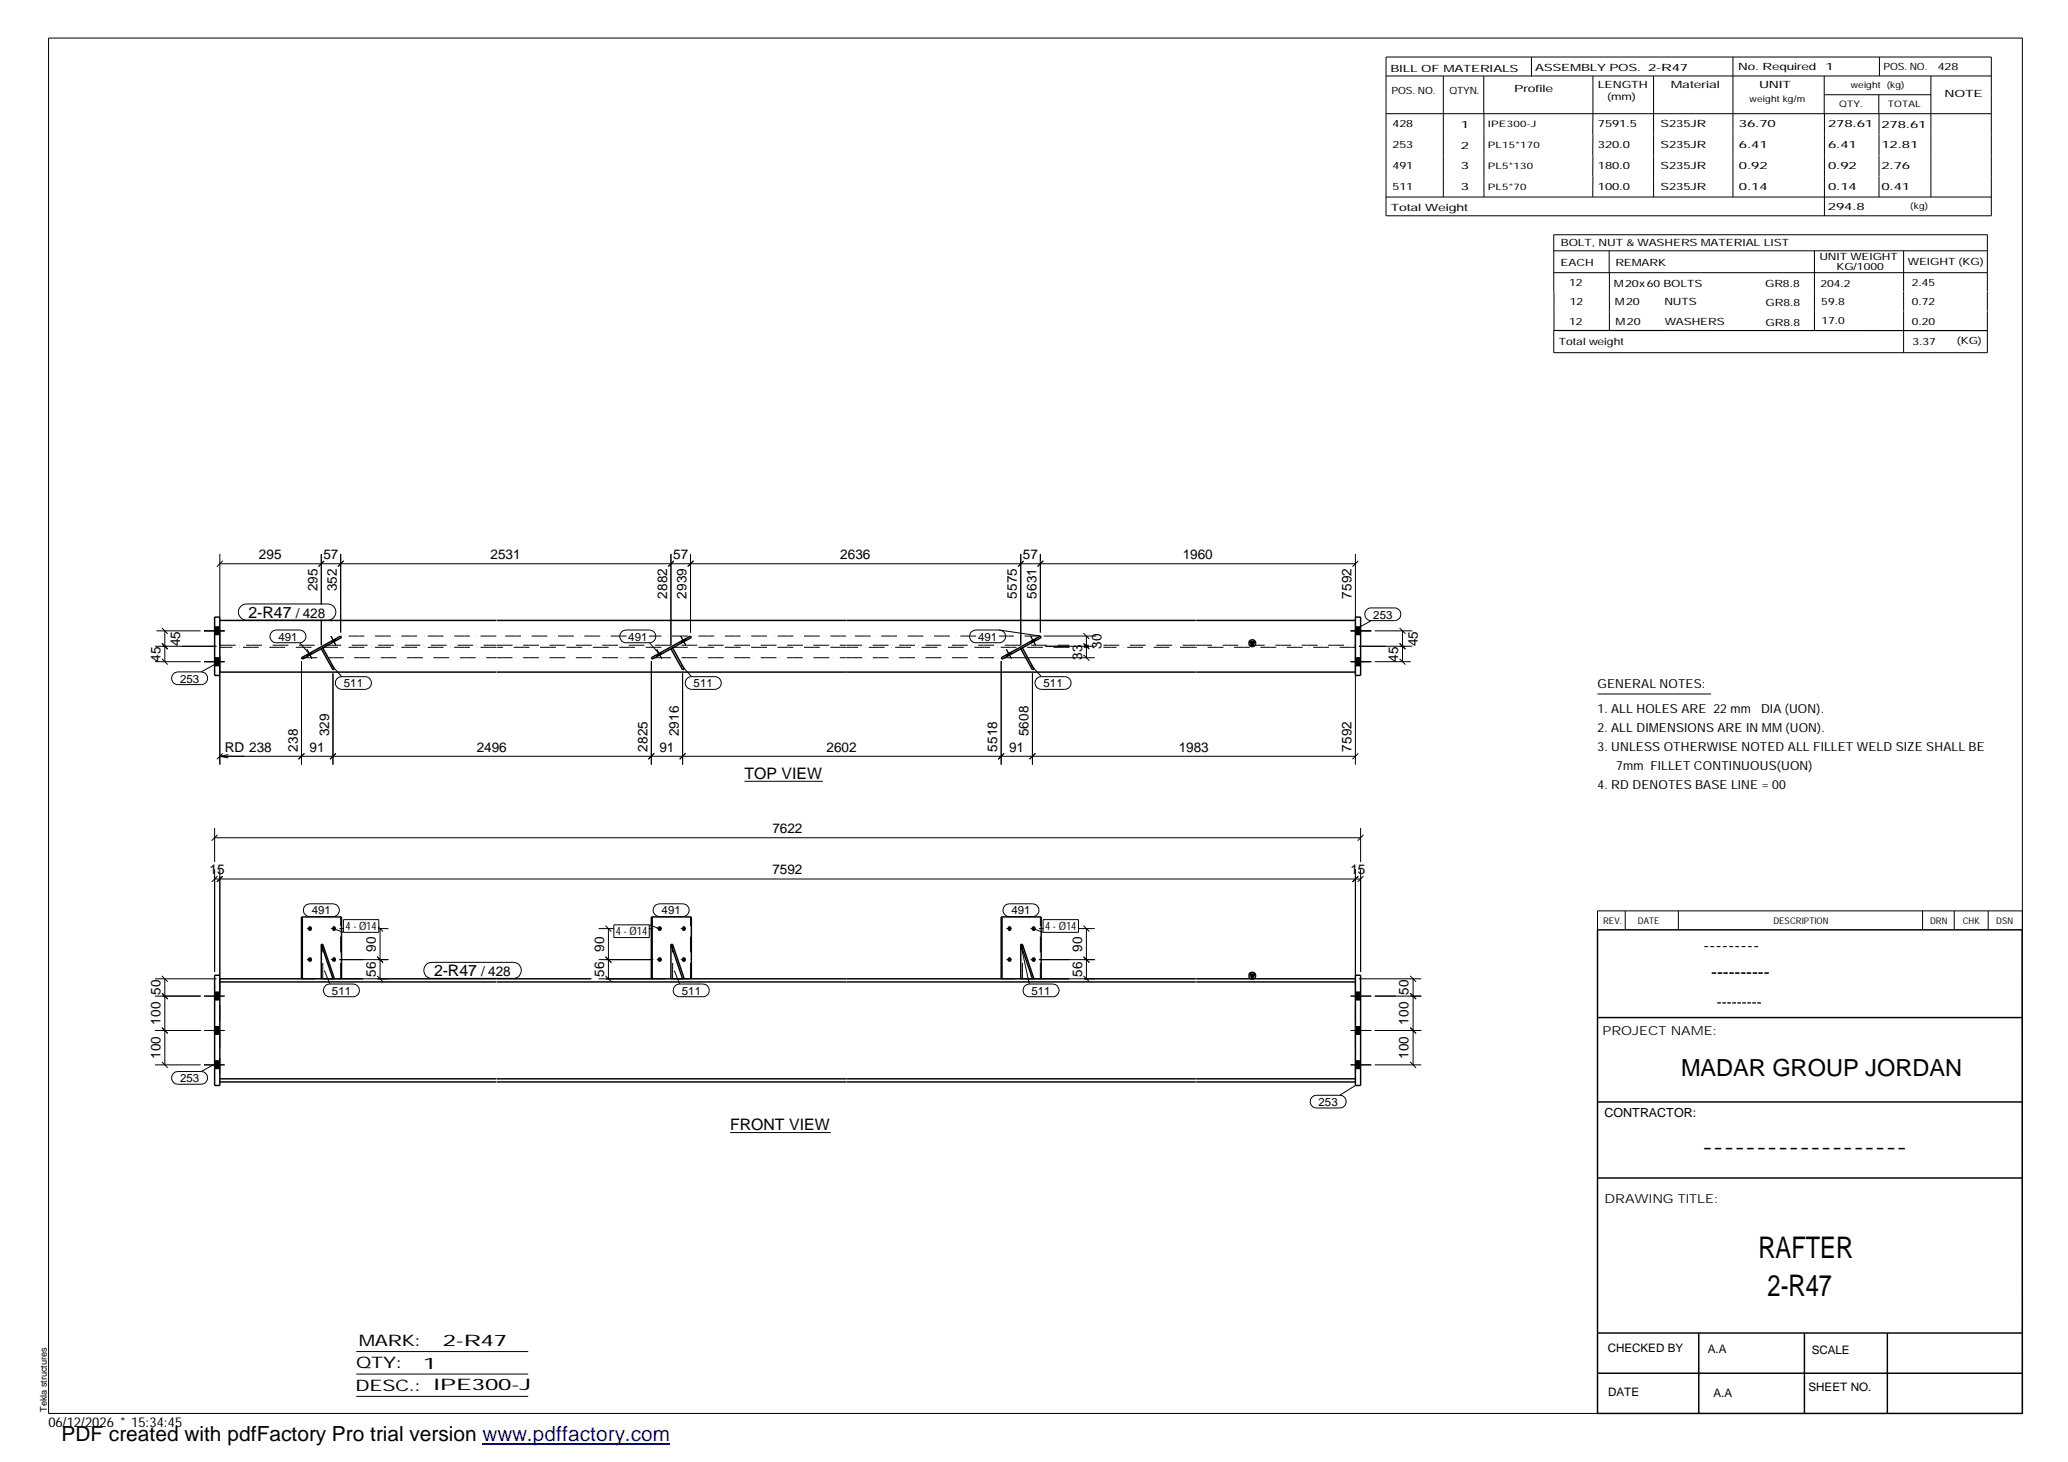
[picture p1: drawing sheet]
<svg xmlns="http://www.w3.org/2000/svg" width="420mm" height="297mm" viewBox="0 0 420 297" stroke-linecap="round" stroke-linejoin="round" font-family="sans-serif">
<g fill="none" stroke="#000" stroke-width=".2">
<path d="M9.9 7.7h401v279.5h-401zM281.6 11.6h123v32.2h-123zM281.6 15.4h123M293.2 15.4v24.6M301.5 15.4v7.7M311.1 11.6v3.9M323.6 15.4v16.2M336 15.4v24.6M352.1 11.6v28.4M370.6 15.4v7.7M370.7 19.2h21.6M381.7 19.2v3.9"/>
<path d="M381.8 11.6v3.8M392.3 15.4v24.6M281.6 23.1h123M301.5 23.1v16.9M323.6 31.6v4.2M323.6 35.8v4.2M370.7 23.1v20.7M381.8 23.1v16.9M281.6 40h123M315.7 55.4h88.1M315.7 51h88.1M315.7 59.3v7.8"/>
<path d="M326.9 51v4.4M327 55.4v11.8M368.6 51v16.2M386.8 51v8.2M386.8 59.3v3.8M403.8 59.2v-11.5h-88.1v11.6M403.8 59.3v3.8M386.8 63.2v8.5M403.8 63.2v8.5h-88.1v-4.5h88.1M44.7 112.6v12.8M44.7 114.5h230.7M45.3 113.9l-1.2 1.2"/>
<path d="M65.3 112.6v10.2M65.9 113.9l-1.2 1.2M68.7 115l1.1-1.1-1.2 1.2M69.2 112.6v15.9M136.3 112.6v18.5M136.9 114l-1.2 1.1M136.9 113.9l-1.1 1.1M140.3 112.6v15.9M140.9 113.9l-1.2 1.2M207.4 112.6v18.5M207.9 114l-1.1 1.1M208 113.9l-1.1 1.1"/>
<path d="M211.4 112.6v15.9M212 113.9l-1.2 1.2M275.4 112.6v12.8M276 113.9l-1.2 1.2M31.5 134.4h9.3M31.5 131.3h12.5M31.8 128.2h9M32.9 133.8l1.2 1.2M32.9 130.7l1.2 1.2M32.9 127.6l1.2 1.2M33.5 128.2v6.2M35.2 136.9l1-.4h4.7a1.29 1.29 0 0 1 1.3 1.3 1.29 1.29 0 0 1-1.3 1.3h-4.7a1.3 1.3 0 0 1-1.2-.8 1.3 1.3 0 0 1 .2-1.4z"/>
<path d="M41.4 134.4h4.2M41.4 128.2h4.2M43.6 135.2h1.1M43.6 133.7h1.1M43.6 128.9h1.1M43.6 127.4h1.1M43.9 134.9l-3 1.6M44.7 137.2v18.1M48.9 123.2l.5-.4 .7-.1h16.5a1.65 1.65 0 0 1 1.6 1.7 1.65 1.65 0 0 1-1.6 1.6h-16.5a1.65 1.65 0 0 1-1.6-1 1.65 1.65 0 0 1 .4-1.8zM55.4 128.2l.7-.2h4.8a1.29 1.29 0 0 1 1.3 1.3 1.29 1.29 0 0 1-1.3 1.3h-4.8a1.3 1.3 0 0 1-1.2-.9 1.3 1.3 0 0 1 .5-1.5zM60.9 130.6l2 2.4M61.3 134.3v21"/>
<path d="M62.4 131.9l1 1.9M62.4 133l.1 .3M63.2 132.5l.2 .3M65.3 125.9v5.2M67.2 129.2l1 1.9M67.3 130.3l.1 .3M67.4 135.1l2 2.4M67.6 136.8v18.5M68.1 129.8l.2 .3M68.5 137.8l.7-.3h5a1.29 1.29 0 0 1 1.3 1.3 1.29 1.29 0 0 1-1.3 1.3h-4.8a1.31 1.31 0 0 1-1.2-.9 1.31 1.31 0 0 1 .3-1.4zM126.3 128.4l.9-.4h4.8a1.29 1.29 0 0 1 1.2 1.3 1.29 1.29 0 0 1-1.2 1.3h-4.8a1.31 1.31 0 0 1-1.2-.8 1.31 1.31 0 0 1 .3-1.4zM132 130.6l2 2.4"/>
<path d="M132.3 134.3v21M133.4 131.9l1.1 1.9M133.4 133l.2 .3M134.3 132.5l.2 .3M138.3 129.2l1 1.9M138.3 130.3l.2 .3M138.4 135.1l2.1 2.4M138.7 136.8v18.5M139.2 129.8l.2 .3M139.6 137.8l.7-.3h4.9a1.29 1.29 0 0 1 1.3 1.3 1.29 1.29 0 0 1-1.3 1.3h-4.7a1.31 1.31 0 0 1-1.2-.9 1.31 1.31 0 0 1 .3-1.4zM197.4 128.4l.9-.4h4.7a1.29 1.29 0 0 1 1.3 1.3 1.29 1.29 0 0 1-1.3 1.3h-4.7a1.31 1.31 0 0 1-1.2-.8 1.31 1.31 0 0 1 .3-1.4zM203 128l8.4 1.2"/>
<path d="M203.4 134.3v21M204.1 133.6h18.3M204.5 131.9l1 1.9M204.5 133l.2 .3M205.4 132.5l.1 .3M209.4 129.2l1 1.9M209.4 130.3l.2 .3M209.5 135.1l2.1 2.4M209.8 136.8v18.5M210.3 129.8l.1 .3M210.7 137.8l.6-.3h5a1.29 1.29 0 0 1 1.3 1.3 1.29 1.29 0 0 1-1.3 1.3h-4.7a1.33 1.33 0 0 1-1.2-.9 1.33 1.33 0 0 1 .3-1.4zM212 129.2h10.7"/>
<path d="M212.4 131.3h10.3M220.1 133l1.2 1.2M220.1 130.7l1.2 1.2M220.1 128.6l1.2 1.2M220.7 129.2v4.4M274.4 134.4h4.2M274.4 128.2h4.2M275.4 135.2h1M275.4 133.7h1M275.4 128.9h1M275.4 127.4h1M275.4 137.2v18.1"/>
<path d="M276.1 131.3h10.8M277.5 124.1l.8-.6h5a1.29 1.29 0 0 1 1.3 1.3 1.29 1.29 0 0 1-1.3 1.3h-4.7a1.31 1.31 0 0 1-1.1-2zM278.6 126.1l-3 1.6M279.3 134.4h7.3M279.3 128.2h7.6M284.4 133.8l1.1 1.2M284.4 130.7l1.1 1.2M284.4 127.6l1.1 1.2M284.9 128.2v6.2M44.7 153.7h230.7M44.7 153.7l1.7 .3M45.3 153.1l-1.2 1.1"/>
<path d="M46.4 153.3l-1.7 .4M61.8 153.1l-1.1 1.1M68.2 153.1l-1.1 1.1M132.9 153.1l-1.2 1.1M139.3 153.1l-1.2 1.1M151.3 158.7h15.9M204 153.1l-1.2 1.1M210.4 153.1l-1.2 1.1M276 153.1l-1.2 1.1M324.6 141h23M43.6 170.2h232.8M43.6 168.2v7"/>
<path d="M43.6 176.6v20.9M43.6 178.6h232.8M44.2 169.6l-1.2 1.2M44.2 178l-1.2 1.2M44.7 176.6v21.5M45.3 178l-1.2 1.2M275.4 176.6v21.5M276 178l-1.2 1.2 1.1-1.1M276.4 168.2v7M276.4 176.6v20.9M277 169.6l-1.2 1.2M277 178l-1.2 1.2"/>
<path d="M31.5 198.9h12.5M32.9 198.3l1.2 1.2M33.5 198.9v17.5M62 184l.9-.4h4.7a1.29 1.29 0 0 1 1.4 1.3 1.29 1.29 0 0 1-1.4 1.3h-4.7a1.28 1.28 0 0 1-1.2-.8 1.28 1.28 0 0 1 .3-1.4zM62.4 195h1M62.4 188.7h1M65.9 197.2l1.1 2.7M67.2 195h1M67.2 188.7h1M67.7 188.7l2.1 .7M69 195h9.9M69 188.7h.8"/>
<path d="M69 198.9h9.9M69.8 186.8h7.2v2.6h-7.2zM76.6 198.3l1.2 1.2M76.6 194.4l1.2 1.2M76.9 188.7h2M76.9 188.3l.9 1M77.2 188.7v10.2M86.6 196l.5-.3 .7-.2h16.5a1.63 1.63 0 0 1 1.6 1.7 1.63 1.63 0 0 1-1.6 1.6h-16.5a1.65 1.65 0 0 1-1.6-1 1.65 1.65 0 0 1 .4-1.8zM121.6 195h11.1M121.6 188.7h3.2M121.6 198.9h11.1M123 198.3l1.2 1.2"/>
<path d="M123 194.4l1.2 1.2M123 188.1l1.2 1.2M123.6 188.7v10.2M124.7 187.9h7.2v2.6h-7.2zM131.8 188.7h.9M131.9 187.9l2 .8M133.1 184l.9-.4h4.7a1.29 1.29 0 0 1 1.3 1.3 1.29 1.29 0 0 1-1.3 1.3h-4.7a1.28 1.28 0 0 1-1.2-.8 1.28 1.28 0 0 1 .3-1.4zM133.4 195h1.1M133.4 188.7h1.1M137 197.2l1.1 2.7M138.3 195h1M138.3 188.7h1"/>
<path d="M204.3 183.8l.8-.2h4.7a1.29 1.29 0 0 1 1.3 1.3 1.29 1.29 0 0 1-1.3 1.3h-4.7a1.3 1.3 0 0 1-1.3-.9 1.3 1.3 0 0 1 .5-1.5zM204.5 195h1M204.5 188.7h1M207.4 191.9l1.7 8M209.4 195h1M209.4 188.7h1M209.9 188.7l2 .7M211.1 195h11.3M211.1 188.7h.9M211.1 198.9h11.3M211.9 186.8h7.2v2.6h-7.2zM219 188.7h3.4"/>
<path d="M220.1 198.3l1.2 1.2M220.1 194.4l1.2 1.2M220.1 188.1l1.2 1.2M220.7 188.7v10.2M276.1 198.9h12.7M286.5 198.3l1.2 1.2M287.1 198.9v17.5M330.2 185.1v3.8M341 185.1v3.8M390.6 185.1v3.8M397 185.1v3.8M403.9 185.1v3.8"/>
<path d="M410.9 185.1h-86.3v3.8M31.5 202.4h9.3M31.5 209.4h9.3M31.5 216.4h9.3M32.9 215.8l1.2 1.1M32.9 208.8l1.2 1.2M32.9 201.8l1.2 1.2-1.1-1.2M35.2 218.1l.4-.3 .6-.1h4.7a1.29 1.29 0 0 1 1.3 1.3 1.29 1.29 0 0 1-1.3 1.3h-4.7a1.32 1.32 0 0 1-1.2-.8 1.32 1.32 0 0 1 .2-1.4zM41.4 202.4h4.2M41.4 209.4h4.2M41.4 216.4h4.2M43.6 203.1h1.1"/>
<path d="M43.6 201.6h1.1M43.6 210.1h1.1M43.6 208.6h1.1M43.6 217.1h1.1M43.6 215.5h1.1M43.9 216.1l-3 1.6M66.1 200.3l.4-.3 .5-.1h4.7a1.29 1.29 0 0 1 1.3 1.3 1.29 1.29 0 0 1-1.3 1.3h-4.7a1.31 1.31 0 0 1-1.2-.8 1.31 1.31 0 0 1 .3-1.4zM137.2 200.3l.4-.3 .5-.1h4.7a1.29 1.29 0 0 1 1.3 1.3 1.29 1.29 0 0 1-1.3 1.3h-4.7a1.28 1.28 0 0 1-1.2-.8 1.28 1.28 0 0 1 .3-1.4zM208.2 200.3l.5-.3 .4-.1h4.8a1.29 1.29 0 0 1 1.3 1.3 1.29 1.29 0 0 1-1.3 1.3h-4.8a1.28 1.28 0 0 1-1.2-.8 1.28 1.28 0 0 1 .3-1.4zM274.4 202.4h4.2M274.4 209.4h4.2M274.4 216.4h4.2"/>
<path d="M275.4 203.1h1M275.4 201.6h1M275.4 210.1h1M275.4 208.6h1M275.4 217.1h1M275.4 215.5h1M279.3 202.4h9.5M279.3 209.4h9.5M279.3 216.4h9.5M286.5 215.8l1.2 1.1M286.5 208.8l1.2 1.2M286.5 201.8l1.2 1.2"/>
<path d="M148.3 230.1h20.5M266.6 222.9l.4-.3 .5-.1h4.7a1.29 1.29 0 0 1 1.3 1.3 1.29 1.29 0 0 1-1.3 1.3h-4.7a1.28 1.28 0 0 1-1.2-.8 1.28 1.28 0 0 1 .3-1.4zM275.4 220.5l-3.2 2M72.4 274.6h34.9M72.4 279.2h34.9M72.4 283.7h34.9"/>
</g>
<g fill="#000">
<path d="M253.9 130.3h1.1l-.6 1zM253.9 197.9h1.1l-.6 1z"/>
<path d="M43.6 127.4h1.1v1.5h-1.1z" fill-rule="evenodd"/>
<path d="M43.6 133.7h1.1v1.5h-1.1z" fill-rule="evenodd"/>
<path d="M43.6 127.4h1.1v1.5h-1.1z" fill-rule="evenodd"/>
<path d="M43.6 133.7h1.1v1.5h-1.1z" fill-rule="evenodd"/>
<path d="M43.6 127.4h1.1v1.5h-1.1z" fill-rule="evenodd"/>
<path d="M43.6 133.7h1.1v1.5h-1.1z" fill-rule="evenodd"/>
<path d="M62.4 133l.8-.5 .2 .3-.9 .5z" fill-rule="evenodd"/>
<path d="M62.4 133l.8-.5 .2 .3-.9 .5z" fill-rule="evenodd"/>
<path d="M67.3 130.3l.8-.5 .2 .3-.9 .5z" fill-rule="evenodd"/>
<path d="M67.3 130.3l.8-.5 .2 .3-.9 .5z" fill-rule="evenodd"/>
<path d="M133.4 133l.9-.5 .2 .3-.9 .5z" fill-rule="evenodd"/>
<path d="M133.4 133l.9-.5 .2 .3-.9 .5z" fill-rule="evenodd"/>
<path d="M138.3 130.3l.9-.5 .2 .3-.9 .5z" fill-rule="evenodd"/>
<path d="M138.3 130.3l.9-.5 .2 .3-.9 .5z" fill-rule="evenodd"/>
<path d="M204.5 133l.9-.5 .1 .3-.8 .5z" fill-rule="evenodd"/>
<path d="M204.5 133l.9-.5 .1 .3-.8 .5z" fill-rule="evenodd"/>
<path d="M209.4 130.3l.9-.5 .1 .3-.8 .5z" fill-rule="evenodd"/>
<path d="M209.4 130.3l.9-.5 .1 .3-.8 .5z" fill-rule="evenodd"/>
<path d="M275.4 133.7h1v1.5h-1z" fill-rule="evenodd"/>
<path d="M275.4 127.4h1v1.5h-1z" fill-rule="evenodd"/>
<path d="M275.4 133.7h1v1.5h-1z" fill-rule="evenodd"/>
<path d="M275.4 127.4h1v1.5h-1z" fill-rule="evenodd"/>
<path d="M275.4 133.7h1v1.5h-1z" fill-rule="evenodd"/>
<path d="M275.4 127.4h1v1.5h-1z" fill-rule="evenodd"/>
<path d="M133.7 194.6l.3-.1 .3 .1 .2 .5a.47 .47 0 0 1-.8 .2 .47 .47 0 0 1 0-.7z" fill-rule="evenodd"/>
<path d="M209.7 194.6a.45 .45 0 0 1 .7 .1 .45 .45 0 0 1-.2 .6 .45 .45 0 0 1-.6-.2z" fill-rule="evenodd"/>
<path d="M43.6 201.6h1.1v1.5h-1.1z" fill-rule="evenodd"/>
<path d="M43.6 201.6h1.1v1.5h-1.1z" fill-rule="evenodd"/>
<path d="M43.6 208.6h1.1v1.5h-1.1z" fill-rule="evenodd"/>
<path d="M43.6 208.6h1.1v1.5h-1.1z" fill-rule="evenodd"/>
<path d="M43.6 215.5h1.1v1.6h-1.1z" fill-rule="evenodd"/>
<path d="M43.6 215.5h1.1v1.6h-1.1z" fill-rule="evenodd"/>
<path d="M275.4 201.6h1v1.5h-1z" fill-rule="evenodd"/>
<path d="M275.4 201.6h1v1.5h-1z" fill-rule="evenodd"/>
<path d="M275.4 208.6h1v1.5h-1z" fill-rule="evenodd"/>
<path d="M275.4 208.6h1v1.5h-1z" fill-rule="evenodd"/>
<path d="M275.4 215.5h1v1.6h-1z" fill-rule="evenodd"/>
<path d="M275.4 215.5h1v1.6h-1z" fill-rule="evenodd"/>
<circle cx="62.9" cy="188.7" r=".47"/>
<circle cx="62.9" cy="195" r=".47"/>
<circle cx="67.8" cy="188.7" r=".47"/>
<circle cx="67.8" cy="195" r=".47"/>
<circle cx="134" cy="188.7" r=".47"/>
<circle cx="138.9" cy="188.7" r=".47"/>
<circle cx="138.9" cy="195" r=".47"/>
<circle cx="205.1" cy="188.7" r=".47"/>
<circle cx="205.1" cy="195" r=".47"/>
<circle cx="210" cy="188.7" r=".47"/>
</g>
<g fill="none" stroke="#000" stroke-width=".3">
<path d="M43.6 125.4h1.1v11.8h-1.1zM44.7 126.1h56.1M44.7 136.6h56.1M61.3 133.6l7.9-4.4 .2 .3-8 4.4zM65.6 131.6l2.3 4.3-.3 .2-2.3-4.3M100.9 126.1h142.1M100.9 136.6h142.1M132.3 133.6l8-4.4 .2 .3-8 4.4zM136.7 131.6l2.3 4.3-.3 .2-2.4-4.3M203.4 133.6l8-4.4 .1 .3-7.9 4.4zM207.7 131.6l2.4 4.3-.3 .2-2.4-4.3M243 126.1h32.4"/>
<path d="M243 136.6h32.4M253.9 130.3h1.1l-.6 1zM275.4 125.4h1v11.8h-1zM43.6 198.1h1.1v22.4h-1.1zM44.7 199.5h56.1M44.7 198.9h29.1M61.3 198.9v-12.6h8.1v12.6M61.4 186.3v12.6M65.3 191.9l2.3 7M65.3 191.9v7M65.3 191.9h.3l2.3 7M76.7 198.9h24.1"/>
<path d="M100.9 199.5h142.1M100.9 198.9h19.2M123.1 198.9h94.2M132.3 198.9v-12.6h8.2v12.6M132.5 186.3v12.6M136.3 191.9h.4l2.3 7M136.3 191.9l2.4 7M136.3 191.9v7M203.4 198.9v-12.6h8.1v12.6M203.6 186.3v12.6M207.4 191.9h.3l2.4 7M207.4 191.9l2.4 7"/>
<path d="M207.4 191.9v7M220.2 198.9h22.8M243 199.5h32.4M243 198.9h32.4M253.9 197.9h1.1l-.6 1zM275.4 198.1h1v22.4h-1zM324.6 188.9h86.2l.1 98.3h-86.3zM44.7 219.8h56.1M44.7 219.2h56.1M100.9 219.8h142.1M100.9 219.2h142.1M243 219.8h32.4"/>
<path d="M243 219.2h32.4M324.6 206.7h86.3M324.6 239.3h86.3M324.6 223.9h86.3M324.6 270.8h86.3M324.6 279h86.3M345.1 270.8v16.4M366.6 270.8v16.4M383.5 270.8v16.4"/>
<circle cx="254.4" cy="130.7" r=".69"/>
<circle cx="254.4" cy="198.2" r=".69"/>
</g>
<g fill="none" stroke="#000" stroke-width=".2" stroke-dasharray="1.1 0 2.1 .7 0 1.4" stroke-linecap="butt">
<path d="M44.7 136.6v-10.5M44.7 131.1h56.1M61.3 133.6h39.5M65.3 131.8l.3-.2M100.8 131.5h-56.1M100.8 129.2h-31.6M100.9 131.1h71M100.9 133.6h71M127.3 129.2h-26.4M136.3 131.8l.4-.2M171.9 131.5h-71M171.9 129.2h-40"/>
<path d="M172 131.1h45.3M172 133.6h31.4M198.3 129.2h-26.3M207.4 131.8l.3-.2M211.4 129.2h-8.5M217.3 131.5h-45.3M220.2 131.1h1M221.2 131.5h-1M224.2 131.1h18.8M243 131.5h-18.8M243 131.1h32.4M275.4 136.6v-10.5"/>
<path d="M275.4 131.5h-32.4M44.7 198.9v20.9M65.6 198.9v-7M67.9 198.9h-2.6M69.2 198.9v-12.6M69.4 198.9h-8.1M136.7 198.9v-7M139 198.9h-2.7M140.3 198.9v-12.6M140.5 198.9h-8.2M207.7 198.9v-7M210.1 198.9h-2.7"/>
<path d="M211.4 198.9v-12.6M211.5 198.9h-8.1M275.4 198.9v20.9"/>
</g>
<path d="M98 293.3h38.2" fill="none" stroke="#00f" stroke-width=".3"/>
<g font-size="6.1">
<text x="357.3" y="255.5">RAFTER</text>
<text x="359.1" y="263.3">2-R47</text>
</g>
<text font-size="4.8" x="341.5" y="218.6">MADAR GROUP JORDAN</text>
<text font-size="4.2" x="12.5" y="292.7">PDF created with pdfFactory Pro trial version www.pdffactory.com</text>
<g font-size="3.6">
<text x="346.1" y="193.2">---------</text>
<text x="347.7" y="198.6">----------</text>
<text x="345.8" y="234.2">-------------------</text>
</g>
<g font-size="3.2">
<text x="50.5" y="125.6">2-R47</text>
<text x="151.3" y="158.2">TOP VIEW</text>
<text x="88.2" y="198.4">2-R47</text>
<text x="148.3" y="229.6">FRONT VIEW</text>
<text x="72.9" y="273.5">MARK:</text>
<text x="90" y="273.5">2-R47</text>
<text x="72.4" y="278">QTY:</text>
<text x="86" y="278.1">1</text>
<text x="72.2" y="282.6">DESC.:</text>
<text x="88.1" y="282.4">IPE300-J</text>
</g>
<text font-size="3" x="348.8" y="204.5">---------</text>
<g font-size="2.8">
<text x="52.6" y="113.6">295</text>
<text x="65.7" y="113.6">57</text>
<text x="99.7" y="113.6">2531</text>
<text x="136.8" y="113.6">57</text>
<text x="170.7" y="113.6">2636</text>
<text x="207.8" y="113.6">57</text>
<text x="240.3" y="113.6">1960</text>
<text x="60.1" y="125.6">/ 428</text>
<text x="64.5" y="120.1" transform="rotate(-90 64.5 120.1)">295</text>
<text x="68.4" y="120.1" transform="rotate(-90 68.4 120.1)">352</text>
<text x="135.6" y="121.7" transform="rotate(-90 135.6 121.7)">2882</text>
<text x="139.5" y="121.7" transform="rotate(-90 139.5 121.7)">2939</text>
<text x="206.6" y="121.7" transform="rotate(-90 206.6 121.7)">5575</text>
<text x="210.6" y="121.7" transform="rotate(-90 210.6 121.7)">5631</text>
<text x="274.6" y="121.7" transform="rotate(-90 274.6 121.7)">7592</text>
<text x="36.6" y="131.3" transform="rotate(-90 36.6 131.3)">45</text>
<text x="223.8" y="131.8" transform="rotate(-90 223.8 131.8)">30</text>
<text x="288" y="131.3" transform="rotate(-90 288 131.3)">45</text>
<text x="32.6" y="134.4" transform="rotate(-90 32.6 134.4)">45</text>
<text x="219.8" y="134" transform="rotate(-90 219.8 134)">33</text>
<text x="284.1" y="134.4" transform="rotate(-90 284.1 134.4)">45</text>
<text x="66.8" y="149.6" transform="rotate(-90 66.8 149.6)">329</text>
<text x="137.9" y="149.6" transform="rotate(-90 137.9 149.6)">2916</text>
<text x="209" y="149.6" transform="rotate(-90 209 149.6)">5608</text>
<text x="45.7" y="152.8">RD 238</text>
<text x="60.5" y="152.8" transform="rotate(-90 60.5 152.8)">238</text>
<text x="62.9" y="152.7">91</text>
<text x="96.9" y="152.7">2496</text>
<text x="131.5" y="152.8" transform="rotate(-90 131.5 152.8)">2825</text>
<text x="134" y="152.7">91</text>
<text x="167.9" y="152.7">2602</text>
<text x="202.6" y="152.8" transform="rotate(-90 202.6 152.8)">5518</text>
<text x="205" y="152.7">91</text>
<text x="239.5" y="152.7">1983</text>
<text x="274.6" y="152.8" transform="rotate(-90 274.6 152.8)">7592</text>
<text x="156.9" y="169.3">7622</text>
<text x="42.6" y="177.7">15</text>
<text x="156.9" y="177.7">7592</text>
<text x="274.4" y="177.7">15</text>
<text x="76.3" y="193.4" transform="rotate(-90 76.3 193.4)">90</text>
<text x="122.7" y="193.4" transform="rotate(-90 122.7 193.4)">90</text>
<text x="219.8" y="193.4" transform="rotate(-90 219.8 193.4)">90</text>
<text x="32.6" y="202.2" transform="rotate(-90 32.6 202.2)">50</text>
<text x="76.3" y="198.5" transform="rotate(-90 76.3 198.5)">56</text>
<text x="97.8" y="198.4">/ 428</text>
<text x="122.7" y="198.5" transform="rotate(-90 122.7 198.5)">56</text>
<text x="219.8" y="198.5" transform="rotate(-90 219.8 198.5)">56</text>
<text x="286.2" y="202.2" transform="rotate(-90 286.2 202.2)">50</text>
<text x="32.6" y="208.2" transform="rotate(-90 32.6 208.2)">100</text>
<text x="286.2" y="208.2" transform="rotate(-90 286.2 208.2)">100</text>
<text x="32.6" y="215.2" transform="rotate(-90 32.6 215.2)">100</text>
<text x="286.2" y="215.2" transform="rotate(-90 286.2 215.2)">100</text>
<text x="9.8" y="290">06/12/2026 * 15:34:45</text>
</g>
<g font-size="2.5">
<text x="324.6" y="139.9">GENERAL NOTES:</text>
<text x="324.6" y="148.7">2. ALL DIMENSIONS ARE IN MM(UON).</text>
<text x="324.6" y="144.9">1. ALL HOLES ARE 22 mm</text>
<text x="357.8" y="144.9">DIA (UON).</text>
<text x="324.6" y="152.5">3. UNLESS OTHERWISE NOTED ALL FILLET WELD SIZE SHALL BE</text>
<text x="324.6" y="160.2">4. RD DENOTES BASE LINE = 00</text>
<text x="328.4" y="156.4">7mm FILLET CONTINUOUS(UON)</text>
<text x="325.6" y="210.3">PROJECT NAME:</text>
<text x="326" y="226.9">CONTRACTOR:</text>
<text x="326" y="244.4">DRAWING TITLE:</text>
</g>
<g font-size="2.4">
<text x="326.7" y="274.7">CHECKED BY</text>
<text x="347" y="275">A.A</text>
<text x="368.1" y="275.1">SCALE</text>
<text x="326.7" y="283.6">DATE</text>
<text x="348.1" y="283.9">A.A</text>
<text x="367.5" y="282.6">SHEET NO.</text>
</g>
<g font-size="2.3">
<text x="279" y="125.7">253</text>
<text x="56.6" y="130.2">491</text>
<text x="127.6" y="130.2">491</text>
<text x="198.7" y="130.2">491</text>
<text x="36.6" y="138.7">253</text>
<text x="69.8" y="139.6">511</text>
<text x="140.9" y="139.6">511</text>
<text x="212" y="139.6">511</text>
<text x="63.3" y="185.8">491</text>
<text x="134.4" y="185.8">491</text>
<text x="205.5" y="185.8">491</text>
<text x="70.2" y="189">4- Ø14</text>
<text x="125.1" y="190.1">4- Ø14</text>
<text x="212.3" y="189">4- Ø14</text>
<text x="67.4" y="202.1">511</text>
<text x="138.5" y="202.1">511</text>
<text x="209.5" y="202.1">511</text>
<text x="36.6" y="219.9">253</text>
<text x="267.9" y="224.7">253</text>
</g>
<g font-size="2">
<text x="282.5" y="14.6">BILL OF MATERIALS</text>
<text x="311.9" y="14.4">ASSEMBLY POS.</text>
<text x="324.6" y="17.9">LENGTH</text>
<text x="334.9" y="14.4">2-R47</text>
<text x="339.5" y="17.9">Material</text>
<text x="353.1" y="14.2">No. Required</text>
<text x="357.4" y="17.9">UNIT</text>
<text x="370.9" y="14.2">1</text>
<text x="382.7" y="14.2">POS. NO.</text>
<text x="393.7" y="14.3">428</text>
<text x="282.7" y="19.1">POS. NO.</text>
<text x="294.5" y="19">QTYN.</text>
<text x="307.6" y="18.7">Profile</text>
<text x="326.5" y="20.4">(mm)</text>
<text x="395.1" y="19.6">NOTE</text>
<text x="282.9" y="25.8">428</text>
<text x="296.8" y="26">1</text>
<text x="324.7" y="25.9">7591.5</text>
<text x="337.4" y="25.9">S235JR</text>
<text x="353.3" y="25.9">36.70</text>
<text x="371.4" y="25.9">278.61</text>
<text x="382.3" y="25.9">278.61</text>
<text x="282.9" y="30">253</text>
<text x="282.9" y="34.3">491</text>
<text x="296.8" y="30.2">2</text>
<text x="296.8" y="34.4">3</text>
<text x="324.7" y="30.1">320.0</text>
<text x="324.7" y="34.4">180.0</text>
<text x="337.4" y="30.1">S235JR</text>
<text x="337.4" y="34.3">S235JR</text>
<text x="353.3" y="30.1">6.41</text>
<text x="353.3" y="34.4">0.92</text>
<text x="371.4" y="30.1">6.41</text>
<text x="371.4" y="34.3">0.92</text>
<text x="382.3" y="30.2">12.81</text>
<text x="382.3" y="34.4">2.76</text>
<text x="282.9" y="38.5">511</text>
<text x="296.8" y="38.6">3</text>
<text x="324.7" y="38.6">100.0</text>
<text x="337.4" y="38.6">S235JR</text>
<text x="353.3" y="38.6">0.14</text>
<text x="371.4" y="38.6">0.14</text>
<text x="382.3" y="38.6">0.41</text>
<text x="282.6" y="42.8">Total Weight</text>
<text x="371.4" y="42.7">294.8</text>
<text x="317.1" y="49.9">BOLT, NUT &amp; WASHERS MATERIAL LIST</text>
<text x="328.2" y="54">REMARK</text>
<text x="369.7" y="52.7">UNIT WEIGHT</text>
<text x="387.6" y="53.9">WEIGHT (KG)</text>
<text x="317.1" y="54">EACH</text>
<text x="318.8" y="58.1">12</text>
<text x="327.9" y="58.2">M20x60BOLTS</text>
<text x="358.6" y="58.3">GR8.8</text>
<text x="369.9" y="58.2">204.2</text>
<text x="373.1" y="54.9">KG/1000</text>
<text x="388.4" y="58.2">2.45</text>
<text x="318.9" y="61.9">12</text>
<text x="328.1" y="62">M20</text>
<text x="338.2" y="62">NUTS</text>
<text x="358.7" y="62.3">GR8.8</text>
<text x="370" y="62">59.8</text>
<text x="370.1" y="65.9">17.0</text>
<text x="388.4" y="62">0.72</text>
<text x="388.4" y="66">0.20</text>
<text x="316.7" y="70.2">Total weight</text>
<text x="318.8" y="66">12</text>
<text x="328.3" y="66">M20</text>
<text x="338.2" y="66">WASHERS</text>
<text x="358.7" y="66.2">GR8.8</text>
<text x="388.6" y="70">3.37</text>
<text x="397.6" y="70">(KG)</text>
</g>
<g font-size="1.9">
<text x="325.7" y="187.8">REV.</text>
<text x="332.8" y="187.6">DATE</text>
<text x="360.3" y="187.7">DESCRIPTION</text>
<text x="392.1" y="187.6">DRN</text>
<text x="398.8" y="187.6">CHK</text>
<text x="405.6" y="187.7">DSN</text>
<text x="9.5" y="286.8" transform="rotate(-90 9.5 286.8)">Tekla structures</text>
</g>
<g font-size="1.8">
<text x="376" y="17.9">weight (kg)</text>
<text x="355.5" y="20.7">weightkg/m</text>
<text x="373.6" y="21.7">QTY.</text>
<text x="383.5" y="21.8">TOTAL</text>
<text x="302.3" y="25.9">IPE300-J</text>
<text x="302.3" y="30.1">PL15*170</text>
<text x="302.3" y="34.3">PL5*130</text>
<text x="302.3" y="38.6">PL5*70</text>
<text x="388.1" y="42.4">(kg)</text>
</g>
</svg>
